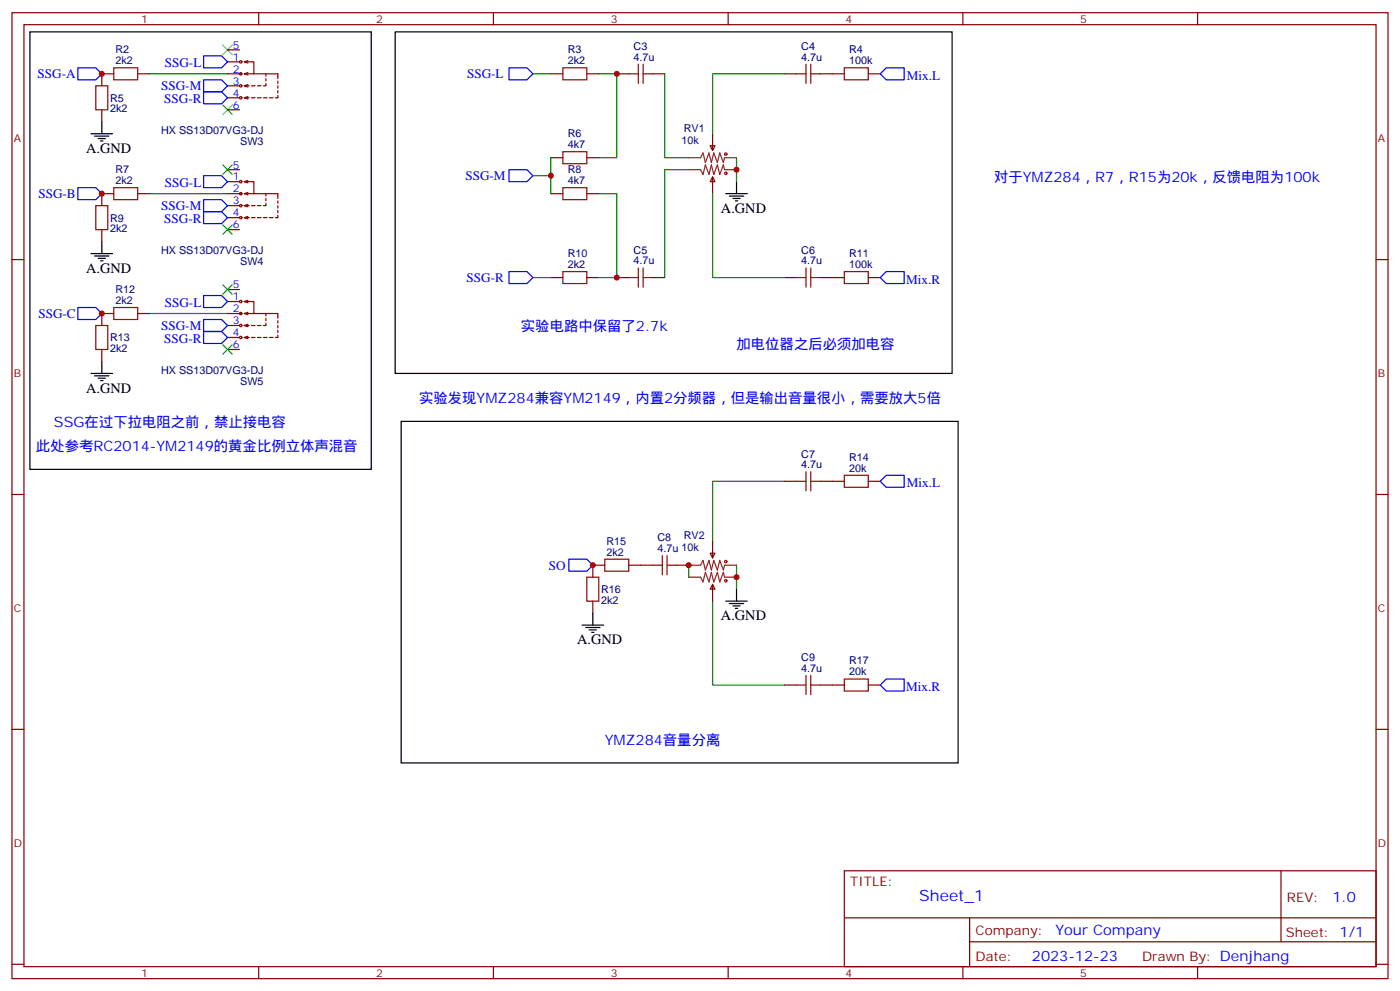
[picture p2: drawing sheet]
<svg xmlns="http://www.w3.org/2000/svg" width="412mm" height="292mm" viewBox="0 0 412 292" stroke-linecap="round" stroke-linejoin="round" font-family="sans-serif">
<g fill="none" stroke="#870000" stroke-width=".35">
<path d="M3.5 3.7h405.4v284.4h-405.4zM7.1 7.3h398.2v277.3h-398.2zM67 14.7h3.6M67 18.2h3.6M72 18.2h2.8v3.5h-2.8M72 18.2l1 .4M73 17.9l-1 .3M76.2 3.7v3.6M145.3 3.7v3.6M214.5 3.7v3.6M283.6 3.7v3.6M352.8 3.7v3.6"/>
<path d="M30 32.3v3.5M33.5 21.7h-3.5v3.6M40.6 21.7h3.5M67 21.7h4.3M67 28.8h3.6M67 25.3h3.6M67 32.3h3.6M72 28.8h1.4M72 25.3l1 .3M72 21.7l1 .4M72 25.3h1.4M72 28.8l1 .3"/>
<path d="M73 24.9l-1 .4M73 21.4l-1 .3M73 28.4l-1 .4M74.1 28.8h1M74.1 25.3h1M74.8 21.7h7v1.4M75.8 28.8h1.1M75.8 25.3h1.1M77.6 28.8h1.1M78.3 21.7v.7M78.3 23.1v.7M78.3 24.6v.7h-.7"/>
<path d="M79.4 28.8h1M81.8 23.8v.8M81.8 25.3v.7M81.8 26.7v.7M81.8 28.1v.7h-.7M162.3 21.7h3.5M172.9 21.7h3.5M181.7 21.7h3.5M192.3 21.7h3.5M209.9 39.4v4.9M231.1 21.7h3.5M241.7 21.7h7"/>
<path d="M255.8 21.7h3.5M33.5 57h-3.5v3.5M40.6 57h3.5M67 57h4.3M67 50h3.6M67 53.5h3.6M72 53.5h2.8v3.5h-2.8M72 57l1 .4M72 53.5l1 .3M73 56.7l-1 .3M73 53.1l-1 .4M74.8 57h7v1.4"/>
<path d="M78.3 57v.7M78.3 58.4v.7M78.3 59.8v.7h-.7M81.8 59.1v.7M162.3 57h3.5M162.3 46.4h3.5M172.9 57h3.5M172.9 46.4h3.5M209.2 42.9h1.4l-.7 1.4zM209.9 52.1l.7 1.4h-1.4zM209.9 52.1v4.9M3.5 76.4h3.6"/>
<path d="M30 67.6v3.5M67 64.1h3.6M67 60.5h3.6M67 67.6h3.6M72 64.1h1.4M72 60.5l1 .4M72 60.5h1.4M72 64.1l1 .3M73 60.2l-1 .3M73 63.7l-1 .4M74.1 64.1h1M74.1 60.5h1"/>
<path d="M75.8 64.1h1.1M75.8 60.5h1.1M77.6 64.1h1.1M79.4 64.1h1M81.8 60.5v.7M81.8 61.9v.8M81.8 63.4v.7h-.7M405.3 76.4h3.6M33.5 92.3h-3.5v3.5M40.6 92.3h3.5M67 92.3h4.3M67 85.2h3.6"/>
<path d="M67 99.3h3.6M67 95.8h3.6M67 88.8h3.6M72 88.8h2.8v3.5h-2.8M72 99.3h1.4M72 95.8l1 .4M72 92.3l1 .3M72 88.8l1 .3M72 95.8h1.4M72 99.3l1 .4M73 95.5l-1 .3M73 91.9l-1 .4"/>
<path d="M73 88.4l-1 .4M73 99l-1 .3M74.1 99.3h1M74.1 95.8h1M74.8 92.3h7v1.4M75.8 99.3h1.1M75.8 95.8h1.1M77.6 99.3h1.1M78.3 95.1v.7h-.7M78.3 92.3v.7M78.3 93.7v.7M79.4 99.3h1"/>
<path d="M81.8 98.6v.7h-.7M81.8 94.4v.7M81.8 95.8v.7M81.8 97.2v.7M162.3 81.7h3.5M172.9 81.7h3.5M181.7 81.7h3.5M192.3 81.7h3.5M231.1 81.7h3.5M241.7 81.7h7M255.8 81.7h3.5M30 102.9v3.5"/>
<path d="M67 102.9h3.6M3.5 145.6h3.6M209.9 159.3v5M231.1 141.7h3.5M241.7 141.7h7M255.8 141.7h3.5M405.3 145.6h3.6M174.6 177v3.5M178.2 166.4h-3.6v3.5M185.2 166.4h7.1M199.3 166.4h3.5M209.2 162.8h1.4l-.7 1.5z"/>
<path d="M209.9 172l.7 1.4h-1.4zM209.9 172v5M3.5 214.7h3.6M231.1 201.6h3.5M241.7 201.6h7M255.8 201.6h3.5M405.3 214.7h3.6M248.7 256.3h156.6v28.3h-156.6zM377.3 256.4v20.8M248.7 270.2h156.5M285.6 277.2h119.6M285.6 270.2v14.1"/>
<path d="M3.5 283.8h3.6M76.2 284.6v3.5M145.3 284.6v3.5M214.5 284.6v3.5M283.6 284.6v3.5M352.8 284.6v3.5M405.3 283.8h3.6"/>
<circle cx="70.9" cy="18.2" r=".35"/>
<circle cx="70.9" cy="25.3" r=".35"/>
<circle cx="70.9" cy="21.7" r=".35"/>
<circle cx="70.9" cy="28.8" r=".35"/>
<circle cx="70.9" cy="53.5" r=".35"/>
<circle cx="70.9" cy="57" r=".35"/>
<circle cx="70.9" cy="60.5" r=".35"/>
<circle cx="70.9" cy="64.1" r=".35"/>
<circle cx="70.9" cy="99.3" r=".35"/>
<circle cx="70.9" cy="92.3" r=".35"/>
<circle cx="70.9" cy="88.8" r=".35"/>
<circle cx="70.9" cy="95.8" r=".35"/>
</g>
<g fill="none" stroke="#008700" stroke-width=".35">
<path d="M44.1 21.7h22.9M157 21.7h5.3M176.4 21.7h5.3v24.7h-5.3M195.8 21.7v24.7h7M231.1 21.7h-21.2v17.7M44.1 57h22.9M157 51.7h5.3M162.3 46.4v10.6M176.4 57h5.3v24.7h-5.3M202.8 50h-7v31.7M209.9 57v24.7h21.2M217 46.4v7.1"/>
<path d="M44.1 92.3h22.9M157 81.7h5.3M231.1 141.7h-21.2v17.6M202.8 166.4v3.5M209.9 177v24.6h21.2M217 166.4v7"/>
</g>
<g fill="none" stroke="#000" stroke-width=".35">
<path d="M8.8 9.4h100.6v128.7h-100.6zM116.4 9.4h164.1v100.5h-164.1zM26.8 39.4h6.4M30 35.8v3.6M27.9 40.1h4.2M28.9 40.8h2.1M29.6 41.5h.7M213.8 57h6.3M214.8 57.7h4.3M215.9 58.4h2.1M216.6 59.1h.7M217 53.5v3.5"/>
<path d="M26.8 74.6h6.4M27.9 75.4h4.2M28.9 76.1h2.1M29.6 76.8h.7M30 71.1v3.5M26.8 109.9h6.4M27.9 110.6h4.2M28.9 111.3h2.1M29.6 112h.7M30 106.4v3.5M118.2 124h164v100.6h-164zM213.8 177h6.3"/>
<path d="M214.8 177.7h4.3M215.9 178.4h2.1M216.6 179.1h.7M217 173.4v3.6M171.4 184h6.4M172.5 184.7h4.2M173.6 185.4h2.1M174.3 186.1h.7M174.6 180.5v3.5"/>
</g>
<g fill="none" stroke="#a10000" stroke-width=".35">
<path d="M33.5 20h7.1v3.5h-7.1zM165.8 20h7.1v3.5h-7.1zM188 18.9v5.7M189.4 18.9v5.7M237.4 18.9v5.7M238.8 18.9v5.7M248.7 20h7.1v3.5h-7.1zM28.2 25.3h3.5v7h-3.5zM185.2 21.7h2.8M189.4 21.7h2.9M234.6 21.7h2.8M238.8 21.7h2.9"/>
<path d="M33.5 55.2h7.1v3.6h-7.1zM165.8 44.7h7.1v3.5h-7.1zM165.8 55.2h7.1v3.6h-7.1zM28.2 60.5h3.5v7.1h-3.5zM165.8 79.9h7.1v3.6h-7.1zM188 78.9v5.6M189.4 78.9v5.6M237.4 78.9v5.6M238.8 78.9v5.6M248.7 79.9h7.1v3.6h-7.1zM28.2 95.8h3.5v7.1h-3.5zM33.5 90.5h7.1v3.6h-7.1z"/>
<path d="M185.2 81.7h2.8M189.4 81.7h2.9M234.6 81.7h2.8M238.8 81.7h2.9M237.4 138.9v5.6M238.8 138.9v5.6M248.7 139.9h7.1v3.5h-7.1zM234.6 141.7h2.8M238.8 141.7h2.9M172.9 169.9h3.5v7.1h-3.5zM178.2 164.6h7v3.5h-7zM192.3 166.4h2.8"/>
<path d="M195.1 163.5v5.7M196.5 166.4h2.8M196.5 163.5v5.7M237.4 198.8v5.7M238.8 198.8v5.7M248.7 199.9h7.1v3.5h-7.1zM234.6 201.6h2.8M238.8 201.6h2.9"/>
<circle cx="213.8" cy="51" r=".35"/>
<circle cx="213.8" cy="45.4" r=".35"/>
<circle cx="213.8" cy="171" r=".35"/>
<circle cx="213.8" cy="165.3" r=".35"/>
</g>
<path d="M202.8 46.4h3.6l.7-1.4 .7 2.8 1-2.8 .7 2.8 .8-2.8 1 2.8 .7-2.8 1.1 2.8 .3-1.4h3.6M202.8 50h3.6l.7 1.4 .7-2.9 1 2.9 .7-2.9 .8 2.9 1-2.9 .7 2.9 1.1-2.9 .3 1.5h3.6M202.8 166.4h3.6l.7-1.4 .7 2.8 1-2.8 .7 2.8 .8-2.8 1 2.8 .7-2.8 1.1 2.8 .3-1.4h3.6M202.8 169.9h3.6l.7 1.4 .7-2.8 1 2.8 .7-2.8 .8 2.8 1-2.8 .7 2.8 1.1-2.8 .3 1.4h3.6" fill="none" stroke="#8c2424" stroke-width=".35"/>
<g fill="none" stroke="#00f" stroke-width=".35">
<path d="M22.9 20h5.3l1.8 1.7-1.8 1.8h-5.3zM60 16.4h5.3l1.7 1.8-1.7 1.8h-5.3zM149.9 20h5.3l1.8 1.7-1.8 1.8h-5.3zM261.1 20h5.2v3.5h-5.2l-1.8-1.8zM60 27h5.3l1.7 1.8-1.7 1.8h-5.3zM60 23.5h5.3l1.7 1.8-1.7 1.7h-5.3zM22.9 55.2h5.3l1.8 1.8-1.8 1.8h-5.3zM60 58.8h5.3l1.7 1.7-1.7 1.8h-5.3zM60 51.7h5.3l1.7 1.8-1.7 1.7h-5.3zM149.9 50h5.3l1.8 1.7-1.8 1.8h-5.3zM60 62.3h5.3l1.7 1.8-1.7 1.7h-5.3zM149.9 79.9h5.3l1.8 1.8-1.8 1.8h-5.3z"/>
<path d="M261.1 79.9h5.2v3.6h-5.2l-1.8-1.8zM22.9 90.5h5.3l1.8 1.8-1.8 1.8h-5.3zM60 97.6h5.3l1.7 1.7-1.7 1.8h-5.3zM60 94.1h5.3l1.7 1.7-1.7 1.8h-5.3zM60 87h5.3l1.7 1.8-1.7 1.7h-5.3zM261.1 139.9h5.2v3.5h-5.2l-1.8-1.7zM167.6 164.6h5.3l1.7 1.8-1.7 1.7h-5.3zM259.3 201.6l1.8-1.7h5.2v3.5h-5.2z"/>
</g>
<path d="M65.6 13.3l2.8 2.8M68.4 13.3l-2.8 2.8M65.6 30.9l2.8 2.8M68.4 30.9l-2.8 2.8M65.6 48.5l2.8 2.9M68.4 48.5l-2.8 2.9M65.6 66.2l2.8 2.8M68.4 66.2l-2.8 2.8M65.6 83.8l2.8 2.8M68.4 83.8l-2.8 2.8M65.6 101.5l2.8 2.8M68.4 101.5l-2.8 2.8" fill="none" stroke="#3c3" stroke-width=".35"/>
<g fill="#c00">
<circle cx="217" cy="50" r=".88"/>
<circle cx="30" cy="92.3" r=".88"/>
<circle cx="30" cy="57" r=".88"/>
<circle cx="30" cy="21.7" r=".88"/>
<circle cx="181.7" cy="21.7" r=".88"/>
<circle cx="181.7" cy="81.7" r=".88"/>
<circle cx="162.3" cy="51.7" r=".88"/>
<circle cx="217" cy="169.9" r=".88"/>
<circle cx="202.8" cy="166.4" r=".88"/>
<circle cx="174.6" cy="166.4" r=".88"/>
</g>
<text font-size="4.6" fill="#00f" x="270.8" y="265.4">Sheet_1</text>
<g font-size="4.2">
<text x="25.4" y="45">A.GND</text>
<text x="212.4" y="62.7">A.GND</text>
<text x="25.4" y="80.3">A.GND</text>
<text x="25.4" y="115.6">A.GND</text>
<text x="212.4" y="182.6">A.GND</text>
<text x="170" y="189.7">A.GND</text>
</g>
<g font-size="4.2" fill="#00f">
<text x="292.8" y="53.5">对于YMZ284，R7，R15为20k，反馈电阻为100k</text>
<text x="153.5" y="97.6">实验电路中保留了2.7k</text>
<text x="217" y="102.9">加电位器之后必须加电容</text>
<text x="123.5" y="118.7">实验发现YMZ284兼容YM2149，内置2分频器，但是输出音量很小，需要放大5倍</text>
<text x="15.9" y="125.8">SSG在过下拉电阻之前，禁止接电容</text>
<text x="10.6" y="132.9">此处参考RC2014-YM2149的黄金比例立体声混音</text>
<text x="178.2" y="219.3">YMZ284音量分离</text>
<text x="392.5" y="265.6">1.0</text>
<text x="310.9" y="275.2">Your Company</text>
<text x="304" y="283">2023-12-23</text>
</g>
<g font-size="3.9" fill="#00f">
<text x="11.1" y="22.9">SSG-A</text>
<text x="48.6" y="19.8">SSG-L</text>
<text x="137.6" y="23">SSG-L</text>
<text x="267.1" y="23.5">Mix.L</text>
<text x="47.5" y="26.5">SSG-M</text>
<text x="48.4" y="30.3">SSG-R</text>
<text x="137.1" y="53">SSG-M</text>
<text x="11.3" y="58.3">SSG-B</text>
<text x="48.6" y="55">SSG-L</text>
<text x="47.5" y="61.8">SSG-M</text>
<text x="48.4" y="65.6">SSG-R</text>
<text x="137.5" y="83">SSG-R</text>
<text x="266.9" y="83.5">Mix.R</text>
<text x="11.3" y="93.6">SSG-C</text>
<text x="48.6" y="90.3">SSG-L</text>
<text x="47.5" y="97.1">SSG-M</text>
<text x="48.4" y="100.9">SSG-R</text>
<text x="267.1" y="143.4">Mix.L</text>
<text x="161.6" y="167.6">SO</text>
<text x="266.9" y="203.4">Mix.R</text>
</g>
<g font-size="3.9" fill="#800">
<text x="250.5" y="260.9">TITLE:</text>
<text x="379.1" y="265.6">REV:</text>
<text x="287.4" y="275.1">Company:</text>
<text x="378.7" y="275.7">Sheet: 1/1</text>
<text x="287.4" y="282.8">Date:</text>
<text x="336.4" y="282.9">Drawn By: Denjhang</text>
</g>
<g font-size="3.2" fill="#800">
<text x="41.6" y="6.7">1</text>
<text x="110.8" y="6.7">2</text>
<text x="179.9" y="6.7">3</text>
<text x="249.1" y="6.7">4</text>
<text x="318.2" y="6.7">5</text>
<text x="4.1" y="41.8">A</text>
<text x="405.9" y="41.8">A</text>
<text x="4.1" y="111">B</text>
<text x="405.9" y="111">B</text>
<text x="4.1" y="180.1">C</text>
<text x="405.9" y="180.1">C</text>
<text x="4.1" y="249.3">D</text>
<text x="405.9" y="249.3">D</text>
<text x="41.6" y="287.5">1</text>
<text x="110.8" y="287.5">2</text>
<text x="179.9" y="287.5">3</text>
<text x="249.1" y="287.5">4</text>
<text x="318.2" y="287.5">5</text>
</g>
<g font-size="3.2" fill="#000080">
<text x="34" y="15.7">R2</text>
<text x="167.2" y="15.7">R3</text>
<text x="186.6" y="17.9">4.7u</text>
<text x="186.6" y="14.7">C3</text>
<text x="236" y="17.9">4.7u</text>
<text x="236" y="14.7">C4</text>
<text x="250.1" y="15.7">R4</text>
<text x="34" y="18.9">2k2</text>
<text x="167.2" y="18.9">2k2</text>
<text x="250.1" y="18.9">100k</text>
<text x="32.5" y="29.9">R5</text>
<text x="32.5" y="33.1">2k2</text>
<text x="47.5" y="39.5">HX SS13D07VG3-DJ</text>
<text x="167.2" y="40.4">R6</text>
<text x="201.4" y="38.7">RV1</text>
<text x="70.8" y="42.7">SW3</text>
<text x="167.2" y="43.6">4k7</text>
<text x="200.7" y="42.3">10k</text>
<text x="34" y="51">R7</text>
<text x="167.2" y="51">R8</text>
<text x="34" y="54.2">2k2</text>
<text x="167.2" y="54.2">4k7</text>
<text x="32.5" y="65.2">R9</text>
<text x="32.5" y="68.4">2k2</text>
<text x="47.5" y="74.8">HX SS13D07VG3-DJ</text>
<text x="70.8" y="78">SW4</text>
<text x="167.2" y="75.7">R10</text>
<text x="186.6" y="77.8">4.7u</text>
<text x="186.6" y="74.7">C5</text>
<text x="236" y="77.8">4.7u</text>
<text x="236" y="74.7">C6</text>
<text x="250.1" y="75.7">R11</text>
<text x="167.2" y="78.9">2k2</text>
<text x="250.1" y="78.9">100k</text>
<text x="34" y="89.5">2k2</text>
<text x="34" y="86.3">R12</text>
<text x="32.5" y="100.5">R13</text>
<text x="32.5" y="103.7">2k2</text>
<text x="47.5" y="110.1">HX SS13D07VG3-DJ</text>
<text x="70.8" y="113.3">SW5</text>
<text x="236" y="137.8">4.7u</text>
<text x="236" y="134.7">C7</text>
<text x="250.1" y="135.6">R14</text>
<text x="250.1" y="138.9">20k</text>
<text x="178.7" y="160.4">R15</text>
<text x="193.7" y="159.4">C8</text>
<text x="201.4" y="158.7">RV2</text>
<text x="178.7" y="163.5">2k2</text>
<text x="193.7" y="162.5">4.7u 10k</text>
<text x="177.1" y="177.8">2k2</text>
<text x="177.1" y="174.6">R16</text>
<text x="236" y="197.8">4.7u</text>
<text x="236" y="194.6">C9</text>
<text x="250.1" y="195.6">R17</text>
<text x="250.1" y="198.8">20k</text>
</g>
<g font-size="3.2" fill="#00f">
<text x="68.5" y="14.3">5</text>
<text x="68.5" y="17.9">1</text>
<text x="68.5" y="21.4">2</text>
<text x="68.5" y="28.4">4</text>
<text x="68.5" y="24.9">3</text>
<text x="68.5" y="32">6</text>
<text x="68.5" y="49.6">5</text>
<text x="68.5" y="53.1">1</text>
<text x="68.5" y="56.7">2</text>
<text x="68.5" y="63.7">4</text>
<text x="68.5" y="60.2">3</text>
<text x="68.5" y="67.2">6</text>
<text x="68.5" y="84.9">5</text>
<text x="68.5" y="88.4">1</text>
<text x="68.5" y="95.5">3</text>
<text x="68.5" y="91.9">2</text>
<text x="68.5" y="99">4</text>
<text x="68.5" y="102.5">6</text>
</g>
</svg>
